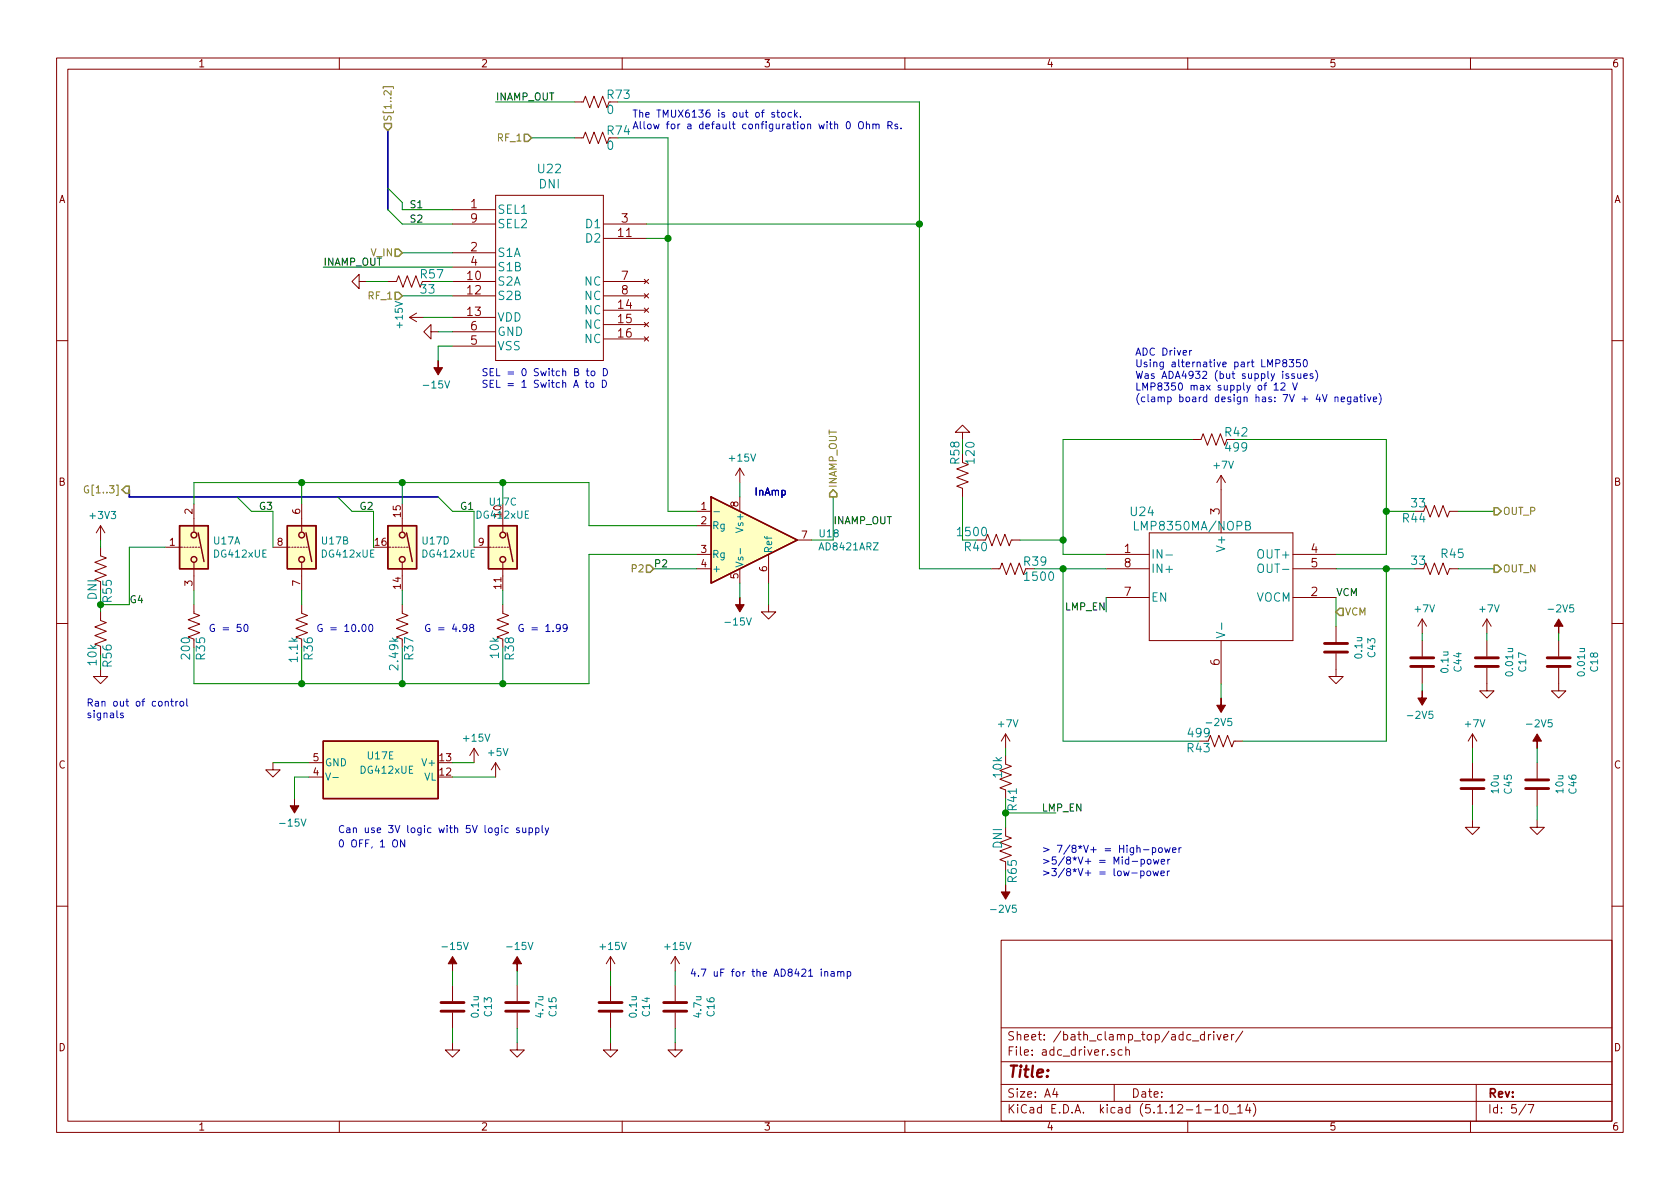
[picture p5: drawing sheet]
<svg xmlns="http://www.w3.org/2000/svg" width="297mm" height="210mm" viewBox="0 0 297 210" stroke-linecap="round" stroke-linejoin="round" font-family="sans-serif">
<g fill="none" stroke="#840000" stroke-width=".18">
<path d="M10 10.3h277v189.9h-277zM12 12.2h273v186.1h-273zM60 10.3v1.9M101.6 18h1.5l.4-1 .8 2 .7-2 .8 2 .8-2 .7 2 .4-1M110 10.3v1.9M160 10.3v1.9M210 10.3v1.9M260 10.3v1.9M80 37.1h7.6M80 39.6h7.6M87.6 34.5h19.1v29.2h-19.1zM101.6 24.4h1.5l.4-1 .8 2 .7-2 .8 2 .8-2 .7 2 .4-1"/>
<path d="M106.7 39.6h7.6M63.5 49.8v-1.3l-1.3 1.3 1.3 1.2v-1.2h1.3M68.6 49.8h1.5l.4-1 .7 2 .8-2 .8 2 .7-2 .8 2 .4-1M72.4 56.1l1.3 .8M72.4 56.1h2.5M73.7 55.4l-1.3 .7M76.2 58.7v-1.3l-1.3 1.3 1.3 1.2v-1.2h1.3M80 56.1h7.6M80 49.8h7.6M80 52.3h7.6M80 44.7h7.6M80 47.2h7.6"/>
<path d="M80 58.7h7.6M106.7 49.8h7.6M106.7 42.2h7.6M106.7 52.3h7.6M106.7 54.9h7.6M106.7 57.4h7.6M106.7 59.9h7.6M113.9 54.5l.8 .7M113.9 57l.8 .8M113.9 59.6l.8 .7M113.9 49.4l.8 .8M113.9 51.9l.8 .8"/>
<path d="M114.7 54.5l-.8 .7M114.7 57l-.8 .8M114.7 59.6l-.8 .7M114.7 49.4l-.8 .8M114.7 51.9l-.8 .8M10 60.2h2M80 61.2h7.6M170.2 76.4h1.2l-1.2-1.2-1.3 1.2h1.3v1.3M210.8 77.7h1.5l.4-1 .8 2 .7-2 .8 2 .8-2 .7 2 .4-1M285 60.2h2M17.8 96.8v1.5l1 .4-2 .7 2 .8-2 .8 2 .7-2 .8 1 .4M17.8 93l-.8 1.2"/>
<path d="M17.8 93v2.5M17.8 93l.7 1.2M29.2 96.8h3.1M32.5 96.8h.3M33 96.8h.3M33.5 96.8h.3M34 96.8h.3M34.3 89.1v4.9M34.3 99.6v4.8M34.5 96.8h.3M35.1 96.8h.2M48.3 96.8h3"/>
<path d="M51.6 96.8h.2M52.1 96.8h.2M52.6 96.8h.2M53.1 96.8h.2M53.3 89.1v4.9M53.3 99.6v4.8M53.6 96.8h.2M54.1 96.8h.3M68.6 96.8h.5M69.3 96.8h.3M69.8 96.8h.3M70.4 96.8h.2"/>
<path d="M70.9 96.8h.2M71.1 91.7v2.3M71.1 99.6v2.2M71.4 96.8h.2M71.9 96.8h.2M83.8 96.8h3.1M87.1 96.8h.3M87.6 96.8h.3M88.1 96.8h.3M88.6 96.8h.3M88.9 91.7v2.3M88.9 99.6v2.2"/>
<path d="M89.2 96.8h.2M89.7 96.8h.2M123.2 90.4h2.5M123.2 93h2.5M123.2 98h2.5M130.8 82.8l-.8 1.3M130.8 82.8v2.5M130.8 87.9v2.5M130.8 82.8l.8 1.3M135.9 98v5.1M141 95.5h2.5M170.2 81.8l1 .4-2 .7 2 .8-2 .7 2 .8-2 .8 1 .4v1.5"/>
<path d="M174.2 95.5l.4-1 .8 2 .7-2 .8 2 .8-2 .7 2 .4-1h1.5M195.6 98h7.6M203.2 94.2h25.4v19.1h-25.4zM215.9 84.1l-.8 1.2M215.9 84.1v10.1M215.9 84.1l.8 1.2M228.6 98h7.6M251.7 90.4l.4-1 .8 2 .7-2 .8 2 .7-2 .8 2 .4-1h1.5M10 110.3h2M17.8 118.4v1.2h1.2l-1.2 1.3-1.3-1.3h1.3M17.8 108.2v1.5l1 .4-2 .8 2 .7-2 .8 2 .8-2 .7 1 .4M34.3 106.9v1.6l1 .3-2 .8 2 .8-2 .7 2 .8-2 .7 1 .4"/>
<path d="M53.3 106.9v1.6l1.1 .3-2.1 .8 2.1 .8-2.1 .7 2.1 .8-2.1 .7 1 .4M71.1 106.9v1.6l1 .3-2 .8 2 .8-2 .7 2 .8-2 .7 1 .4M88.9 106.9v1.6l1 .3-2 .8 2 .8-2 .7 2 .8-2 .7 1 .4M123.2 100.6h2.5M130.8 100.6v2.5M135.9 106.9v1.3h1.3l-1.3 1.3-1.3-1.3h1.3M175.3 100.6h1.5l.4-1 .7 2 .8-2 .8 2 .7-2 .8 2 .4-1M195.6 100.6h7.6M195.6 105.7h7.6M215.9 113.3v7.6M228.6 100.6h7.6M228.6 105.7h7.6"/>
<path d="M236.2 115.6v4h1.3l-1.3 1.3-1.3-1.3h1.3M236.2 110.7v2.8M251.5 109.5l-.8 1.2M251.5 109.5v2.5M251.5 113.3v2.8M251.5 118.1v2.8M251.5 109.5l.7 1.2M251.7 100.6l.4-1 .8 2 .7-2 .8 2 .7-2 .8 2 .4-1h1.5M262.9 118.1v4.1h1.3l-1.3 1.2-1.3-1.2h1.3M262.9 109.5v2.5M262.9 113.3v2.8M262.9 109.5l-.8 1.2"/>
<path d="M262.9 109.5l.8 1.2M275.6 118.1v4.1h1.3l-1.3 1.2-1.3-1.2h1.3M275.6 113.3v2.8M285 110.3h2M48.3 134.9v1.2h1.2l-1.2 1.3-1.3-1.3h1.3M54.6 137.4h2.5M54.6 134.9h2.5M83.8 132.3l-.7 1.3M83.8 132.3v2.6M83.8 132.3l.8 1.3M87.6 134.9l-.7 1.2M87.6 134.9v2.5"/>
<path d="M87.6 134.9l.8 1.2M177.8 135.1l1 .4-2 .8 2 .7-2 .8 2 .8-2 .7 1 .4M177.8 129.8l-.8 1.3M177.8 129.8v2.5M177.8 129.8l.8 1.3M213.6 131.1l.4-1.1 .8 2.1 .7-2.1 .8 2.1 .7-2.1 .8 2.1 .4-1h1.5M260.3 129.8l-.7 1.3M260.3 129.8v2.5M260.3 134.9v2.8M260.3 139.7v2.8M260.3 129.8l.8 1.3M271.8 134.9v2.8"/>
<path d="M271.8 139.7v2.8M177.8 147.8l1 .4-2 .8 2 .7-2 .8 2 .8-2 .7 1 .4M260.3 145v1.3h1.3l-1.3 1.3-1.2-1.3h1.2M271.8 145v1.3h1.2l-1.2 1.3-1.3-1.3h1.3M10 160.2h2M80 174.2v2.8M80 179.1v2.8M91.4 174.2v2.8M91.4 179.1v2.8M107.9 169.2l-.7 1.2M107.9 169.2v2.5M107.9 174.2v2.8"/>
<path d="M107.9 179.1v2.8M107.9 169.2l.8 1.2M119.4 169.2l-.8 1.2M119.4 169.2v2.5M119.4 174.2v2.8M119.4 179.1v2.8M119.4 169.2l.7 1.2M177 166.3h108v32h-108zM285 160.2h2M60 198.3v1.9M80 184.4v1.3h1.3l-1.3 1.2-1.3-1.2h1.3M91.4 184.4v1.3h1.3l-1.3 1.2-1.2-1.2h1.2"/>
<path d="M107.9 184.4v1.3h1.3l-1.3 1.2-1.2-1.2h1.2M110 198.3v1.9M119.4 184.4v1.3h1.2l-1.2 1.2-1.3-1.2h1.3M160 198.3v1.9M177 194.8h108M177 191.8h108M177 187.8h108M177 181.8h108M186.5 192.5l-.4 1h1M186.8 193v1M197 191.8v3M197.1 185.7a.37 .37 0 0 0-.6 .1v.2l.6 .2v.1l-.2 .3-.4-.1"/>
<path d="M198.4 185.7l-.4-.1-.3 .3 .1 .6 .2 .1 .4-.1M199.1 185.7a.37 .37 0 0 1 .6 .1v.8M199.1 185.1v1.5M210 198.3v1.9M210.8 184.1h1.2M213 183l-.5-.1-.3 .3 .1 .6 .2 .1 .5-.1M213 182.4v1.5M213 196.3h1.2M213.7 182.9v1M214.1 182.9l-.4 .3M214.6 182.4v.2M214.6 182.9v1"/>
<path d="M214.8 195.8l.4-.5v1.5M214.8 196.8h.9M215.2 182.9l.3 1 .4-1M216.4 195.5l.3-.2a.94 .94 0 0 1 0 1.5l-.4-.3v-.6zM216.4 183.4l.7-.1-.1-.3-.4-.1-.2 .2 .1 .7h.5M217.4 197h1.1M217.8 182.9v1M218.2 182.9l-.4 .2v.1M218.8 195.8l.5-.5v1.5M218.8 196.8h.9M219.7 182.3l-1.2 2M220.6 195.2l-.4 1.1h1"/>
<path d="M221 195.8v1M221.6 195.1a1.71 1.71 0 0 1 0 2.3M260 198.3v1.9M261 191.8v6.5M269.8 195.2l-1.2 2M270.2 195.3h1l-.6 1.5"/>
</g>
<g fill="#840000" stroke="#840000" stroke-width=".18">
<path d="M130.8 105.7v1.2h.8l-.8 1.3-.8-1.3h.8z"/>
<path d="M91.4 169.2l.8 1.2h-.8v1.3v-1.3h-.7z"/>
<path d="M80 169.2l.8 1.2h-.8v1.3v-1.3h-.8z"/>
<path d="M52.1 141.2v1.3h.7l-.7 1.3-.8-1.3h.8z"/>
<path d="M215.9 123.4v1.3h.8l-.8 1.3-.8-1.3h.8z"/>
<path d="M275.6 109.5l.8 1.2h-.8v1.3v-1.3h-.8z"/>
<path d="M251.5 122.2v1.2h.7l-.7 1.3-.8-1.3h.8z"/>
<path d="M271.8 129.8l.7 1.3h-.7v1.2v-1.2h-.8z"/>
<path d="M177.8 156.5v1.2h.8l-.8 1.3-.8-1.3h.8z"/>
<path d="M77.5 63.7v1.3h.7l-.7 1.3-.8-1.3h.8z"/>
</g>
<g fill="none" stroke="#840000" stroke-width=".51">
<path d="M234.2 113.8h4.1M234.2 115.3h4.1M249.4 116.3h4.1M249.4 117.9h4.1M260.9 116.3h4M260.9 117.9h4M273.6 116.3h4M273.6 117.9h4M258.3 137.9h4.1M258.3 139.4h4.1M269.7 137.9h4.1M269.7 139.4h4.1"/>
<path d="M78 177.3h4M78 178.8h4M89.4 177.3h4.1M89.4 178.8h4.1M105.9 177.3h4.1M105.9 178.8h4.1M117.3 177.3h4.1M117.3 178.8h4.1"/>
</g>
<g fill="#ffffc2" stroke="#ffffc2" stroke-width=".18">
<path d="M57.1 131.1h20.4v10.1h-20.4z"/>
<path d="M68.6 93h5.1v7.6h-5.1z"/>
<path d="M50.8 93h5.1v7.6h-5.1z"/>
<path d="M31.7 93h5.1v7.6h-5.1z"/>
<path d="M86.4 93h5v7.6h-5z"/>
<path d="M125.7 87.9l15.3 7.6-15.3 7.6z"/>
</g>
<g fill="none" stroke="#840000" stroke-width=".25">
<path d="M31.7 93h5.1v7.6h-5.1zM35.1 94.2l1 5.1M50.8 93h5.1v7.6h-5.1zM54.1 94.2l1 5.1M68.6 93h5.1v7.6h-5.1zM71.9 94.2l1 5.1M86.4 93h5v7.6h-5zM89.7 94.2l1 5.1M125.7 87.9l15.3 7.6-15.3 7.6zM57.1 131.1h20.4v10.1h-20.4z"/>
<circle cx="34.3" cy="98.9" r=".51"/>
<circle cx="34.3" cy="94.6" r=".51"/>
<circle cx="53.3" cy="94.6" r=".51"/>
<circle cx="53.3" cy="98.9" r=".51"/>
<circle cx="71.1" cy="98.9" r=".51"/>
<circle cx="71.1" cy="94.6" r=".51"/>
<circle cx="88.9" cy="98.9" r=".51"/>
<circle cx="88.9" cy="94.6" r=".51"/>
</g>
<path d="M126.2 90.5h1M130.9 97v.9M200.6 92.2v1.5h.7M206.1 98.1h1.2M220.2 92.9l.8-.1v-.3l-.1-.2-.7-.1v1.5h.6l.3-.3a.41 .41 0 0 0-.3-.5M222.5 100a.49 .49 0 0 1 .5-.3 .49 .49 0 0 1 .4 .5v.6a.5 .5 0 0 1-.5 .5 .5 .5 0 0 1-.5-.5zM215.1 111.8l1.5 .5-1.5 .5M216 110.2v1.1M57.6 136.7l.4 1.3 .4-1.3M58.9 137.5h.9" fill="none" stroke="#008484" stroke-width=".18"/>
<path d="M68.6 23.1v14M22.9 86.6v1.3h54.6" fill="none" stroke="#000084" stroke-width=".3"/>
<g fill="none" stroke="#008400" stroke-width=".18">
<path d="M87.6 18h14M109.2 18h53.4v82.6h12.7M68.6 33.3l2.5 2.5v1.3h8.9M68.6 37.1l2.5 2.5h8.9M94 24.4h7.6M109.2 24.4h8.9v66h5.1M114.3 39.6h48.3M57.1 47.2h22.9M64.8 49.8h3.8M71.1 52.3h8.9M71.1 44.7h8.9M74.9 56.1h5.1"/>
<path d="M76.2 49.8h3.8M77.5 58.7h2.5M114.3 42.2h3.8M80 61.2h-2.5v2.5M210.8 77.7h-22.8v20.3h7.6M218.4 77.7h26.7v20.3h-8.9M17.8 95.5v1.3M29.2 96.8h-6.3v10.1h-5.1v1.3M34.3 89.1v-3.8h69.8v7.7h19.1M41.9 87.9l2.5 2.5h3.9v6.4M53.3 85.3v3.8M59.7 87.9l2.5 2.5h3.8v6.4"/>
<path d="M71.1 85.3v3.8M77.5 87.9l2.5 2.5h3.8v6.4M88.9 85.3v3.8M123.2 98h-19.1v22.9h-69.8v-6.4M130.8 85.3v2.6M147.3 87.9v7.6h-3.8M170.2 87.9v7.6M180.3 95.5h7.7M245.1 90.4h5.1M257.8 90.4h6.4M34.3 104.4v2.5M53.3 104.4v2.5"/>
<path d="M53.3 114.5v6.4M71.1 104.4v2.5M71.1 114.5v6.4M88.9 104.4v2.5M88.9 114.5v6.4M115.6 100.6h7.6M130.8 103.1v2.6M135.9 103.1v3.8M182.9 100.6h12.7M188 100.6v30.5h24.1M195.6 105.7v2.5M236.2 100.6h14"/>
<path d="M236.2 105.7v5M245.1 100.6v30.5h-25.4M251.5 112v1.3M257.8 100.6h6.4M262.9 112v1.3M275.6 112v1.3M48.3 134.9h6.3M54.6 137.4h-2.5v3.8M80 134.9h3.8M80 137.4h7.6M177.8 132.3v1.3M215.9 120.9v2.5"/>
<path d="M251.5 120.9v1.3M260.3 132.3v2.6M271.8 132.3v2.6M186.7 143.8h-8.9v2.5M260.3 142.5v2.5M271.8 142.5v2.5M80 171.7v2.5M91.4 171.7v2.5M107.9 171.7v2.5M119.4 171.7v2.5M80 181.9v2.5M91.4 181.9v2.5"/>
<path d="M107.9 181.9v2.5M119.4 181.9v2.5"/>
</g>
<path d="M67.7 15.6v-.3h1.9v.3M15.6 86a.59 .59 0 0 0-.7 .5 .59 .59 0 0 0 .7 .6l.1-.5h-.3" fill="none" stroke="#848400" stroke-width=".18"/>
<path d="M67.9 21.8h1.3v.7l-.6 .6-.7-.6zM92.7 23.7h.6l.7 .7-.7 .6h-.6zM69.8 44.1h.7l.6 .6-.6 .6h-.7zM69.8 51.7h.7l.6 .6-.6 .7h-.7zM22.2 86h.7v1.2h-.7l-.6-.6zM114.3 99.9h.6l.7 .7-.7 .6h-.6zM147.3 86.6l.7 .6v.7h-1.3v-.7zM264.2 99.9h.6l.6 .7-.6 .6h-.6zM264.2 89.8h.6l.6 .6-.6 .7h-.6zM236.9 107.6h.6v1.2h-.6l-.7-.6z" fill="none" stroke="#848400" stroke-width=".25"/>
<g fill="none" stroke="#0000c2" stroke-width=".18">
<path d="M136.9 19.9h-.3l-.2 .2 .1 .1 .4 .2v.3h-.5M137.3 19.9h.5M137.5 19.5v1l.3 .2M138.3 19.9h.3l.3 .2-.2 .6h-.3l-.1-.1zM140 19.9h-.4l-.3 .2 .2 .6h.5M140.5 19.5v1.2M141 19.9l-.5 .5M140.6 20.2l.4 .5M141.5 20.6v.1M149.7 21.6l.2-.1a.69 .69 0 0 1 .5 .6 .69 .69 0 0 1-.5 .7l-.2-.1-.1-.4zM152 21.6l.1-.1a.45 .45 0 0 1 .6 .4v.4l-.2 .4h-.5a.93 .93 0 0 1 0-1.1zM153.2 22.1l.2-.2 .3 .1v.8"/>
<path d="M153.2 21.5v1.3M154.3 22.1l.2-.2 .3 .1 .1 .8M154.3 21.9v.9M154.9 22.1l.2-.2 .3 .1v.8M157 22.2l.6-.1 .1-.2v-.3l-.2-.1h-.5v1.3M157.3 22.2l.4 .6M158.7 22l-.3-.1-.2 .2 .1 .2 .4 .1v.3h-.5M159.3 22.7v.1M103.5 67.7h.5M103.7 67.2v1.1l.3 .2M103.7 65.6h.4M103.8 65.2v1.1l.3 .1"/>
<path d="M104.4 67.7h.3l.2 .1v.6l-.3 .1-.3-.2zM104.6 65.7l.3-.1 .3 .2-.1 .6h-.4l-.2-.2zM106.5 67.2a.64 .64 0 0 1 .7 .7 .64 .64 0 0 1-.7 .6zM106.7 65.2a.64 .64 0 0 1 .7 .6 .64 .64 0 0 1-.7 .6zM210.3 62v.8M210.7 62l-.4 .2M225.3 68.1l.3-.4v1.3M225.3 69h.7M225.6 64.3l.6-.1 .1-.2-.1-.3-.1-.1h-.5v1.3M226.5 67.8l.5-.1 .2 .4v.2l-.8 .7h.8M227 64.2l-.2-.2v-.3l.2-.1 .4 .1 .1 .3-.6 .2-.1 .2v.2l.2 .3 .4-.1 .1-.2v-.3l-.2-.1M227.9 63.6h.8l-.4 .5 .4 .1v.5l-.2 .2-.6-.2"/>
<path d="M228.5 67.7l.5 1.3 .4-1.3M228.9 66.1h-.4l-.1 .2v.1l.5 .2v.3h-.5M229.4 66.1l.1 .8h.3l.2-.1M229.9 63.6h-.6l-.1 .6 .5-.1 .2 .2v.3l-.2 .3-.5-.2M230 66.1v.8M230.5 63.7l.2-.1a.67 .67 0 0 1 .5 .6 .67 .67 0 0 1-.5 .7l-.2-.2-.1-.3zM230.5 66.5l.6-.1v-.3h-.4l-.2 .2 .1 .6h.5M232.1 66.1h-.3l-.2 .2 .1 .1 .4 .2v.3h-.5M232.6 65.5a1.4 1.4 0 0 1 0 1.9M236 70.3l.2-.1 .3 .1 .1 .7M236 70.2v.8M237.1 70.6l.6-.1v-.2l-.4-.1-.2 .2 .1 .6h.5"/>
<path d="M238.8 70.2v1l-.2 .3-.3-.1M238.8 70.3l-.3-.1-.3 .2 .1 .6h.5M239.4 70.3h.5l.1 .7M240 70.5l-.5 .1-.1 .1v.3h.6M240.4 70.2h.5M240.6 69.8v1.1l.3 .1M241.3 69.8v.1M241.3 70.2v.8M241.8 70.2l.3 .8 .3-.8M242.8 70.6l.6-.1v-.2l-.4-.1-.2 .2 .1 .6h.5M243.8 69.6a1.47 1.47 0 0 1 0 1.9M43.3 110.5l.1-.1a.69 .69 0 0 1 .5 .6 .69 .69 0 0 1-.5 .7l-.2-.3-.1-.2z"/>
<path d="M64.1 110.5l.2-.1a.67 .67 0 0 1 .4 .6 .67 .67 0 0 1-.4 .7l-.3-.5zM65.3 110.5l.2-.1a.69 .69 0 0 1 .4 .6 .69 .69 0 0 1-.4 .7l-.2-.3-.1-.2zM82.5 111l-.2 .2-.4-.1-.1-.1 .1-.5 .2-.1h.2l.2 .3a.97 .97 0 0 1-.2 .9l-.4 .1M83.3 111l-.3-.3 .3-.3h.2l.3 .3-.1 .1-.5 .2-.2 .2v.2l.3 .3 .3-.1 .2-.2v-.2l-.3-.2M99.1 111l-.3 .2-.3-.1-.2-.1 .1-.5 .2-.1h.2l.3 .3a.97 .97 0 0 1-.3 .9l-.3 .1M100.3 111l-.3 .2-.3-.1-.2-.1 .2-.5 .3-.1 .2 .1a.84 .84 0 0 1-.3 1.2h-.2M21.8 126.1h-.3l-.2 .2 .1 .1 .4 .2v.3h-.5M29.2 124.1l.2-.1 .3 .1 .1 .8M30.2 124h.5M30.4 123.6v1.1l.3 .2M31.1 124v.9M31.4 124l-.3 .3"/>
<path d="M31.9 124.1l.3-.1 .3 .3-.1 .5-.3 .1-.3-.3zM33 123.6v1.1l.2 .2M71.6 148.5v1.3l-.8-1.3v1.3M89.9 146.5l-.4-.1-.2 .2 .1 .6h.5M91.8 146.5l-.3-.1-.2 .2 .1 .2 .4 .1v.3h-.5M92.4 146.4l.1 .8h.3l.2-.1M93 146.4v.8M93.5 146.5l.4-.1 .3 .2-.2 .6h-.5M93.5 146.4v1.3M94.7 146.5l.4-.1 .2 .2-.1 .6h-.5M94.7 146.4v1.3M95.9 146v1.1l.1 .1"/>
<path d="M96.4 146.4l.3 .8M97 146.4l-.4 1.1-.2 .2M201.7 154.1l.4-.1 .2 .2-.1 .6h-.5M201.7 154v1.3M201.8 152h.3l.3 .2-.2 .5h-.4M201.8 152v1.2M202.2 150.3h.9M202.9 152.1l.2-.1 .4 .1v.5l-.1 .1-.3 .1-.2-.1zM202.9 154.1l.3-.1 .3 .2-.2 .6-.3 .1-.2-.3zM203.8 150l.3-.1 .2 .2-.1 .6h-.4M203.8 149.9v1.3M203.9 154l.2 .9 .2-.7 .3 .7 .2-.9"/>
<path d="M203.9 152l.3 .8 .2-.6 .2 .6 .3-.8M205 150l.3-.1 .2 .2-.1 .6h-.3l-.3-.2zM205.3 154.4l.6-.1-.1-.2-.4-.1-.1 .2v.6h.5M205.3 152.4l.6-.1v-.3h-.4l-.2 .1 .1 .6h.5M205.9 149.9l.3 .8 .2-.6 .3 .6 .2-.8M206.4 154v.9M206.5 152v.8M206.8 154l-.4 .2M206.8 152h-.2l-.1 .2M207.3 150.3l.6-.1-.1-.2-.3-.1-.2 .2 .1 .6h.4M208.5 149.9v.8M208.8 149.9l-.3 .2"/>
<path d="M145.2 171.4v.1M145.2 171.8v.8M145.8 171.9l.2-.1 .3 .1 .1 .7M145.8 171.8v.8M147 171.9h.4l.1 .7M147.5 172.1l-.4 .1-.2 .1 .1 .3h.5M148.1 171.9l.2-.1 .3 .1 .1 .7M148.1 171.8v.8M148.7 172l.1-.2 .3 .1 .1 .7M149.8 171.9l.4-.1 .2 .2-.1 .6h-.5M149.8 171.8v1.3"/>
</g>
<g fill="#008400" stroke="#008400" stroke-width=".25">
<circle cx="177.8" cy="143.8" r=".51"/>
<circle cx="17.8" cy="106.9" r=".51"/>
<circle cx="53.3" cy="85.3" r=".51"/>
<circle cx="53.3" cy="120.9" r=".51"/>
<circle cx="162.6" cy="39.6" r=".51"/>
<circle cx="71.1" cy="85.3" r=".51"/>
<circle cx="88.9" cy="85.3" r=".51"/>
<circle cx="88.9" cy="120.9" r=".51"/>
<circle cx="71.1" cy="120.9" r=".51"/>
<circle cx="118.1" cy="42.2" r=".51"/>
<circle cx="188" cy="95.5" r=".51"/>
<circle cx="245.1" cy="100.6" r=".51"/>
<circle cx="245.1" cy="90.4" r=".51"/>
<circle cx="188" cy="100.6" r=".51"/>
</g>
<text font-size="2.8" fill="#840000" x="178" y="190.5">Title:</text>
<g font-size="2.1" fill="#008484">
<text x="107.5" y="17.5">R73</text>
<text x="107.3" y="20.2">0</text>
<text x="107.5" y="23.8">R74</text>
<text x="107.3" y="26.5">0</text>
<text x="95.2" y="30.6">U22</text>
<text x="95.3" y="33.3">DNI</text>
<text x="87.9" y="37.8">SEL1</text>
<text x="87.9" y="40.4">SEL2</text>
<text x="103.8" y="40.4">D1</text>
<text x="87.9" y="45.4">S1A</text>
<text x="87.9" y="48">S1B</text>
<text x="103.8" y="42.9">D2</text>
<text x="74.4" y="49.2">R57</text>
<text x="74.5" y="51.9">33</text>
<text x="87.9" y="50.5">S2A</text>
<text x="87.9" y="53.1">S2B</text>
<text x="103.4" y="50.5">NC</text>
<text x="103.4" y="53.1">NC</text>
<text x="87.9" y="56.9">VDD</text>
<text x="87.9" y="59.4">GND</text>
<text x="103.4" y="55.6">NC</text>
<text x="103.4" y="58.1">NC</text>
<text x="87.9" y="61.9">VSS</text>
<text x="103.4" y="60.7">NC</text>
<text x="216.7" y="77.2">R42</text>
<text x="169.6" y="82" transform="rotate(-90 169.6 82)">R58</text>
<text x="216.8" y="79.9">499</text>
<text x="249.6" y="89.7">33</text>
<text x="169.5" y="94.8">1500</text>
<text x="200" y="91.3">U24</text>
<text x="201.2" y="93.8">LMP8350MA/NOPB</text>
<text x="248.1" y="92.4">R44</text>
<text x="181.1" y="100">R39</text>
<text x="203.5" y="98.8">IN-</text>
<text x="203.5" y="101.3">IN+</text>
<text x="216.6" y="97.1" transform="rotate(-90 216.6 97.1)">V+</text>
<text x="222.7" y="98.8">OUT+</text>
<text x="223.2" y="101.3">OUT-</text>
<text x="249.6" y="99.9">33</text>
<text x="254.9" y="98.7">R45</text>
<text x="17.1" y="106.1" transform="rotate(-90 17.1 106.1)">DNI</text>
<text x="181.4" y="102.7">1500</text>
<text x="203.5" y="106.4">EN</text>
<text x="222.1" y="106.4">VOCM</text>
<text x="17.1" y="117.6" transform="rotate(-90 17.1 117.6)">10k</text>
<text x="33.6" y="116.4" transform="rotate(-90 33.6 116.4)">200</text>
<text x="36.3" y="116.6" transform="rotate(-90 36.3 116.6)">R35</text>
<text x="52.7" y="117" transform="rotate(-90 52.7 117)">1.1k</text>
<text x="55.3" y="116.6" transform="rotate(-90 55.3 116.6)">R36</text>
<text x="70.4" y="118.3" transform="rotate(-90 70.4 118.3)">2.49k</text>
<text x="73.1" y="116.6" transform="rotate(-90 73.1 116.6)">R37</text>
<text x="88.2" y="116.3" transform="rotate(-90 88.2 116.3)">10k</text>
<text x="90.9" y="116.6" transform="rotate(-90 90.9 116.6)">R38</text>
<text x="210.2" y="130.4">499</text>
<text x="177.2" y="137.4" transform="rotate(-90 177.2 137.4)">10k</text>
<text x="210" y="133">R43</text>
<text x="177.2" y="150.1" transform="rotate(-90 177.2 150.1)">DNI</text>
</g>
<g font-size="2.1" fill="#840000">
<text x="83.2" y="36.8">1</text>
<text x="83.2" y="39.4">9</text>
<text x="109.3" y="41.9">11</text>
<text x="109.9" y="39.4">3</text>
<text x="83.2" y="44.4">2</text>
<text x="83.2" y="47">4</text>
<text x="82.7" y="49.5">10</text>
<text x="82.7" y="52.1">12</text>
<text x="109.9" y="49.5">7</text>
<text x="109.9" y="52.1">8</text>
<text x="82.7" y="55.9">13</text>
<text x="83.2" y="58.4">6</text>
<text x="109.3" y="54.6">14</text>
<text x="109.3" y="57.1">15</text>
<text x="109.3" y="59.7">16</text>
<text x="83.2" y="61">5</text>
<text x="215.6" y="91" transform="rotate(-90 215.6 91)">3</text>
<text x="198.8" y="97.8">1</text>
<text x="198.8" y="100.3">8</text>
<text x="231.8" y="97.8">4</text>
<text x="231.8" y="100.3">5</text>
<text x="198.8" y="105.4">7</text>
<text x="231.8" y="105.4">2</text>
<text x="215.6" y="117.7" transform="rotate(-90 215.6 117.7)">6</text>
<text x="178" y="184">Sheet: /bath_clamp_top/adc_driver/</text>
<text x="178" y="186.7">File: adc_driver.sch</text>
<text x="178" y="196.9">KiCad E.D.A. kicad (5.1.12-1-10_14)</text>
<text x="178" y="194.1">Size: A4</text>
<text x="200" y="194.1">Date:</text>
<text x="263" y="194.1">Rev:</text>
<text x="263" y="196.9">Id: 5/7</text>
</g>
<g font-size="2.1" fill="#008400">
<text x="172.3" y="81.8" transform="rotate(-90 172.3 81.8)">120</text>
<text x="170.6" y="97.5">R40</text>
<text x="19.8" y="106.4" transform="rotate(-90 19.8 106.4)">R55</text>
<text x="19.8" y="117.9" transform="rotate(-90 19.8 117.9)">R56</text>
<text x="179.8" y="143.3" transform="rotate(-90 179.8 143.3)">R41</text>
<text x="179.8" y="156" transform="rotate(-90 179.8 156)">R65</text>
</g>
<g font-size="1.8" fill="#840000">
<text x="35" y="11.9">1</text>
<text x="85" y="11.9">2</text>
<text x="135" y="11.9">3</text>
<text x="185" y="11.9">4</text>
<text x="235" y="11.9">5</text>
<text x="285" y="11.9">6</text>
<text x="10.4" y="35.9">A</text>
<text x="285.4" y="35.9">A</text>
<text x="10.4" y="85.9">B</text>
<text x="130.6" y="89.6" transform="rotate(-90 130.6 89.6)">8</text>
<text x="285.4" y="85.9">B</text>
<text x="34" y="90.9" transform="rotate(-90 34 90.9)">2</text>
<text x="53.1" y="90.9" transform="rotate(-90 53.1 90.9)">6</text>
<text x="70.9" y="91.4" transform="rotate(-90 70.9 91.4)">15</text>
<text x="124" y="90.2">1</text>
<text x="124" y="92.7">2</text>
<text x="141.8" y="95.2">7</text>
<text x="30" y="96.5">1</text>
<text x="49" y="96.5">8</text>
<text x="66.3" y="96.5">16</text>
<text x="84.6" y="96.5">9</text>
<text x="124" y="97.8">3</text>
<text x="124" y="100.3">4</text>
<text x="135.6" y="101.1" transform="rotate(-90 135.6 101.1)">6</text>
<text x="34" y="103.6" transform="rotate(-90 34 103.6)">3</text>
<text x="53.1" y="103.6" transform="rotate(-90 53.1 103.6)">7</text>
<text x="70.9" y="104.1" transform="rotate(-90 70.9 104.1)">14</text>
<text x="88.6" y="104.1" transform="rotate(-90 88.6 104.1)">11</text>
<text x="130.6" y="102.3" transform="rotate(-90 130.6 102.3)">5</text>
<text x="10.4" y="135.9">C</text>
<text x="55.4" y="137.2">4</text>
<text x="55.4" y="134.6">5</text>
<text x="77.8" y="137.2">12</text>
<text x="77.8" y="134.6">13</text>
<text x="285.4" y="135.9">C</text>
<text x="10.4" y="185.9">D</text>
<text x="285.4" y="185.9">D</text>
<text x="35" y="199.9">1</text>
<text x="85" y="199.9">2</text>
<text x="135" y="199.9">3</text>
<text x="185" y="199.9">4</text>
<text x="235" y="199.9">5</text>
<text x="285" y="199.9">6</text>
</g>
<g font-size="1.8">
<text x="87.6" y="17.8">INAMP_OUT</text>
<text x="72.8" y="36.8">S1</text>
<text x="72.8" y="39.4">S2</text>
<text x="57.1" y="47">INAMP_OUT</text>
<text x="65.7" y="45.3">V_IN</text>
<text x="45.7" y="90.2">G3</text>
<text x="63.5" y="90.2">G2</text>
<text x="81.3" y="90.2">G1</text>
<text x="147.3" y="92.7">INAMP_OUT</text>
<text x="115.6" y="100.3">P2</text>
<text x="22.9" y="106.7">G4</text>
<text x="188.4" y="107.9">LMP_EN</text>
<text x="236.2" y="105.4">VCM</text>
<text x="184.1" y="143.5">LMP_EN</text>
</g>
<g font-size="1.8" fill="#848400">
<text x="69.2" y="21.6" transform="rotate(-90 69.2 21.6)">S[1..2]</text>
<text x="88.1" y="25">RF_1</text>
<text x="65.3" y="53">RF_1</text>
<text x="15.8" y="87.2">G[1..3]</text>
<text x="148" y="86.4" transform="rotate(-90 148 86.4)">INAMP_OUT</text>
<text x="265.7" y="91.1">OUT_P</text>
<text x="111.9" y="101.2">P2</text>
<text x="265.7" y="101.2">OUT_N</text>
<text x="237.7" y="108.8">VCM</text>
</g>
<g font-size="1.8" fill="#0000c2">
<text x="111.8" y="20.8">The TMUX6136 is out of stock.</text>
<text x="111.8" y="22.9">Allow for a default configuration with 0 Ohm Rs.</text>
<text x="200.7" y="62.9">ADC Driver</text>
<text x="200.7" y="64.9">Using alternative part LMP8350</text>
<text x="85.1" y="66.5">SEL = 0 Switch B to D</text>
<text x="85.1" y="68.6">SEL = 1 Switch A to D</text>
<text x="200.7" y="67">Was ADA4932 (but supply issues)</text>
<text x="200.7" y="69.1">LMP8350 max supply of 12 V</text>
<text x="200.7" y="71.1">(clamp board design has: 7V + 4V negative)</text>
<text x="133.3" y="87.6">InAmp</text>
<text x="36.8" y="111.8">G = 50</text>
<text x="55.9" y="111.8">G = 10.00</text>
<text x="74.9" y="111.8">G = 4.98</text>
<text x="91.4" y="111.8">G = 1.99</text>
<text x="15.2" y="124.9">Ran out of control</text>
<text x="15.2" y="127">signals</text>
<text x="59.7" y="149.9">0 OFF, 1 ON</text>
<text x="59.7" y="147.3">Can use 3V logic with 5V logic supply</text>
<text x="184.1" y="150.8">&gt; 7/8*V+ = High-power</text>
<text x="184.1" y="152.9">&gt;5/8*V+ = Mid-power</text>
<text x="184.1" y="154.9">&gt;3/8*V+ = low-power</text>
<text x="121.9" y="172.7">4.7 uF for the AD8421 inamp</text>
</g>
<g font-size="1.8" fill="#008484">
<text x="71.2" y="57.8" transform="rotate(-90 71.2 57.8)">+15V</text>
<text x="75.2" y="68.7">-15V</text>
<text x="129.1" y="81.6">+15V</text>
<text x="214.7" y="82.9">+7V</text>
<text x="86.6" y="89.4">U17C</text>
<text x="16.1" y="91.8">+3V3</text>
<text x="84.4" y="91.7">DG412xUE</text>
<text x="88.6" y="91.4" transform="rotate(-90 88.6 91.4)">10</text>
<text x="125.9" y="93.6">Rg</text>
<text x="131.4" y="93.7" transform="rotate(-90 131.4 93.7)">Vs+</text>
<text x="145" y="95">U18</text>
<text x="37.8" y="96.3">U17A</text>
<text x="38" y="98.6">DG412xUE</text>
<text x="57" y="96.3">U17B</text>
<text x="57" y="98.6">DG412xUE</text>
<text x="74.8" y="96.3">U17D</text>
<text x="74.8" y="98.6">DG412xUE</text>
<text x="125.9" y="98.7">Rg</text>
<text x="125.9" y="101.2">+</text>
<text x="131.4" y="100.5" transform="rotate(-90 131.4 100.5)">Vs-</text>
<text x="136.5" y="97.9" transform="rotate(-90 136.5 97.9)">Ref</text>
<text x="145" y="97.3">AD8421ARZ</text>
<text x="128.6" y="110.6">-15V</text>
<text x="250.2" y="108.3">+7V</text>
<text x="261.7" y="108.3">+7V</text>
<text x="274.1" y="108.3">-2V5</text>
<text x="240.9" y="116.3" transform="rotate(-90 240.9 116.3)">0.1u</text>
<text x="243.2" y="116.2" transform="rotate(-90 243.2 116.2)">C43</text>
<text x="256.1" y="118.8" transform="rotate(-90 256.1 118.8)">0.1u</text>
<text x="258.4" y="118.7" transform="rotate(-90 258.4 118.7)">C44</text>
<text x="267.5" y="119.3" transform="rotate(-90 267.5 119.3)">0.01u</text>
<text x="269.8" y="118.7" transform="rotate(-90 269.8 118.7)">C17</text>
<text x="280.2" y="119.3" transform="rotate(-90 280.2 119.3)">0.01u</text>
<text x="282.5" y="118.7" transform="rotate(-90 282.5 118.7)">C18</text>
<text x="82.1" y="131.2">+15V</text>
<text x="176.6" y="128.6">+7V</text>
<text x="213.7" y="128.4">-2V5</text>
<text x="249.2" y="127.1">-2V5</text>
<text x="259.1" y="128.6">+7V</text>
<text x="270.3" y="128.6">-2V5</text>
<text x="57.4" y="135.5">GND</text>
<text x="63.9" y="136.8">DG412xUE</text>
<text x="65.1" y="134.3">U17E</text>
<text x="75" y="135.5">V+</text>
<text x="86.4" y="133.7">+5V</text>
<text x="75" y="138">VL</text>
<text x="265" y="140.2" transform="rotate(-90 265 140.2)">10u</text>
<text x="267.3" y="140.3" transform="rotate(-90 267.3 140.3)">C45</text>
<text x="276.4" y="140.2" transform="rotate(-90 276.4 140.2)">10u</text>
<text x="278.7" y="140.3" transform="rotate(-90 278.7 140.3)">C46</text>
<text x="49.8" y="146.2">-15V</text>
<text x="175.6" y="161.4">-2V5</text>
<text x="78.5" y="168">-15V</text>
<text x="90" y="168">-15V</text>
<text x="106.2" y="168">+15V</text>
<text x="117.7" y="168">+15V</text>
<text x="84.7" y="179.8" transform="rotate(-90 84.7 179.8)">0.1u</text>
<text x="87" y="179.7" transform="rotate(-90 87 179.7)">C13</text>
<text x="96.1" y="179.8" transform="rotate(-90 96.1 179.8)">4.7u</text>
<text x="98.4" y="179.7" transform="rotate(-90 98.4 179.7)">C15</text>
<text x="112.6" y="179.8" transform="rotate(-90 112.6 179.8)">0.1u</text>
<text x="114.9" y="179.7" transform="rotate(-90 114.9 179.7)">C14</text>
<text x="124" y="179.8" transform="rotate(-90 124 179.8)">4.7u</text>
<text x="126.3" y="179.7" transform="rotate(-90 126.3 179.7)">C16</text>
</g>
</svg>
